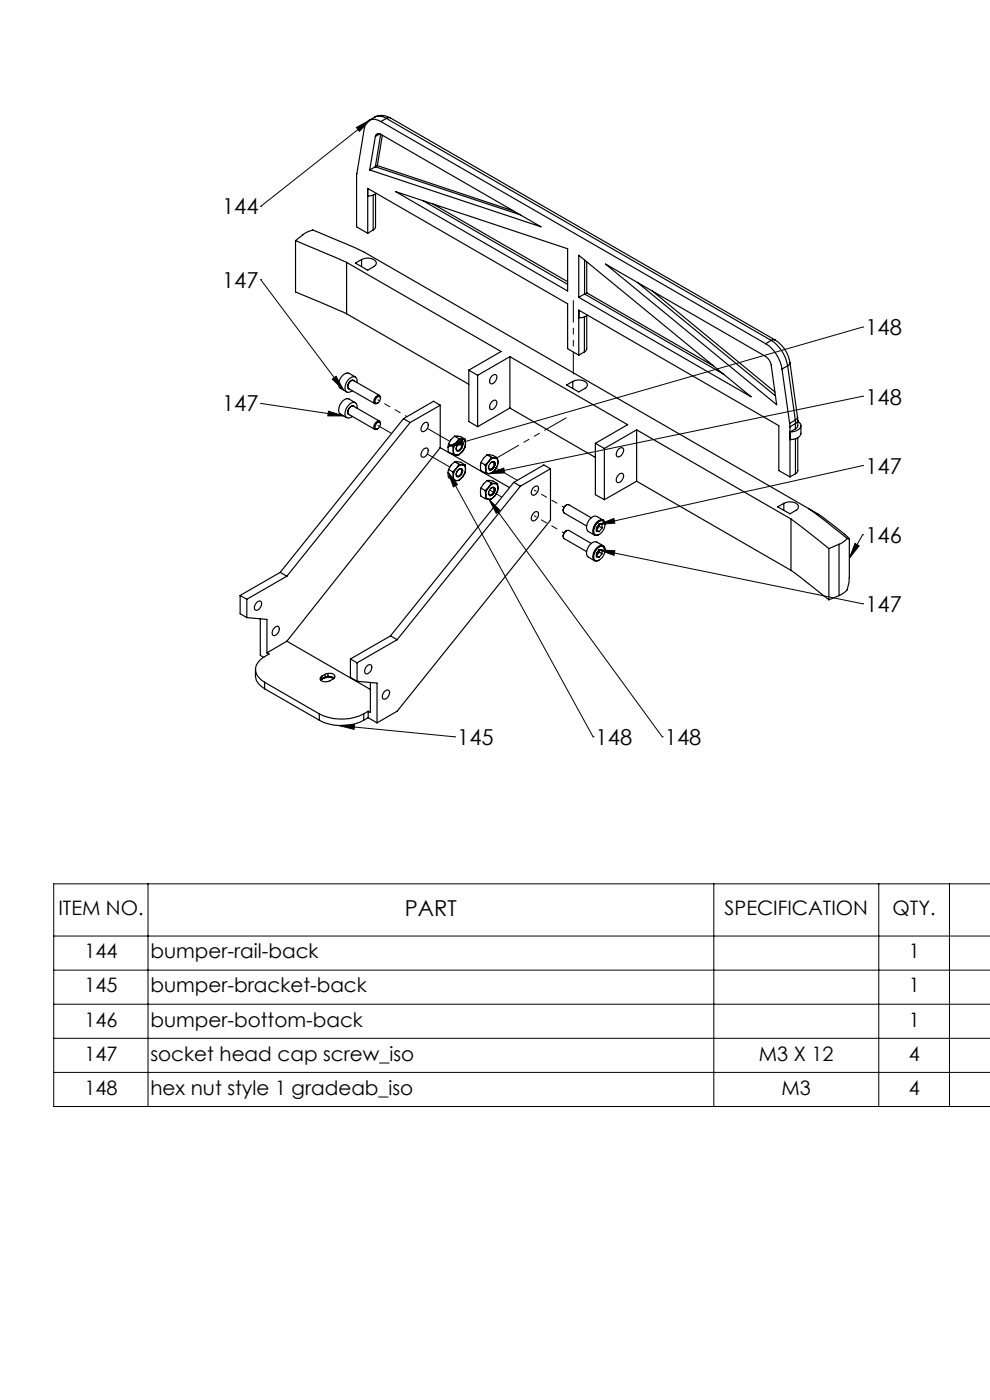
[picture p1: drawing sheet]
<svg xmlns="http://www.w3.org/2000/svg" width="210mm" height="297mm" viewBox="0 0 210 297" stroke-linecap="round" stroke-linejoin="round" font-family="sans-serif">
<g fill="none" stroke="#000" stroke-width=".21">
<path d="M75.6 27.1l2.9-1.7-2.3 2.5zM78.5 25.4l-23.2 18.4M55.3 43.8h.1M55.3 59.3h.1M55.3 59.3l17.6 23.5M183 69.4h.1M183 69.4l-88 25.3M55.3 85.6h.1M55.3 85.6l17.6 2.6M69.7 87.2l3.2 1h-3.4zM70.5 80.4l.8-.6 1.6 3zM95 94.7l3.1-1.4 .3 1z"/>
<path d="M183 98.8h.1M183 84.1h.1M183 98.8l-55.9 12.4M183 84.1l-79.3 16.4M95 100.2l30.8 56.1M95 100.2l2 2.6-.8 .5zM103.7 105.9l36.8 50.4M103.7 105.9l2.4 2.4-.8 .6zM103.7 100.5l3.2-1.2 .2 1zM127.1 116.7l3.3 .1-.2 1zM127.1 111.2l3.1-1.2 .2 1zM127.1 116.7l55.9 11.4"/>
<path d="M181.4 115.3l.8 .5-2 2.6zM183 113.4h.1M183 113.4l-2.8 5M183 128.1h.1M71.9 153.9l24.5 2.4M71.9 153.9l3.3-.2-.1 1zM96.4 156.3h.1M125.8 156.3h.1M140.5 156.3h.1M11.4 198.6h198.7M31.4 187.5v47.2M151.4 187.5v47.2"/>
<path d="M186.4 187.5v47.2M201.4 187.5v47.2M210.1 187.5h-198.7v47.2h198.7M11.4 205.8h198.7M11.4 213h198.7M11.4 220.3h198.7M11.4 227.5h198.7"/>
</g>
<path d="M75.6 27.1l2.9-1.7-2.3 2.5zM95 94.7l3.1-1.4 .3 1zM181.4 115.3l.8 .5-2 2.6zM71.9 153.9l3.3-.2-.1 1zM70.5 80.4l.8-.6 1.6 3zM69.7 87.2l3.2 1h-3.4zM127.1 116.7l3.3 .1-.2 1zM127.1 111.2l3.1-1.2 .2 1zM103.7 105.9l2.4 2.4-.8 .6zM103.7 100.5l3.2-1.2 .2 1zM95 100.2l2 2.6-.8 .5z" fill="#000"/>
<g fill="none" stroke="#000" stroke-width=".25">
<path d="M79.5 24.9a3.2 3.2 0 0 1 3.3 .1M79.5 24.9a2.17 2.17 0 0 1 2.5 .2M79.5 24.9l-1.2 .6M79.6 29l-1.2 7.1M79.6 35.4l-1.2 .7M79.6 35.4l30.8 10.2M80 35.1l-.4 .3M80 35.1l28.9 9.6M80.6 28.4l-1 .6M80.8 28.5l-1.2 6.9M80.8 25.8a2.1 2.1 0 0 0-2.2-.4 2.1 2.1 0 0 0-1.3 1.8l-1.7 9.9v11l2.4 1.4M80.8 28.5a.71 .71 0 0 0-1.2 .5"/>
<path d="M80.8 25.8l81.6 47.1M80.8 28.5l34 19.6-36.4-12M81.1 28.7l-1.1 6.4M82 25.1l-1.2 .7M82 25.1l81.6 47.1M82.8 25l-.4-.1-.4 .2M82.8 25l81.6 47.1M62.7 51l10.8 4.7M62.7 51l2-1.5 1.7-.7 10.9 4.7 94.3 54.4M62.7 51v10.9l10.8 4.7M73.5 55.7l32.8 18.9-6.9 3.9M73.5 55.7v10.9"/>
<path d="M75.4 55.8a3.7 3.7 0 0 1 3.7-.8l.7 .5v.4l-.5 .6-1.3 .8zM76.7 55.1v1.4M78 49.5v-9.5l42.4 24.4v9.6l2.4 1.3M79.2 48.8l-1.2 .7M79.2 41.4v7.4M79.7 41.2v6.9l-.2 .4-.3 .3M79.9 41a3.1 3.1 0 0 1-1.9 .6M83.9 40.6l36.5 12.2v8.9zM89.7 42.5l30.7 17.8M91.9 43.3l28.5 16.5M122.8 54.1l36.5 30.1-36.5-21.1zM124 55.1v7.3"/>
<path d="M124.5 55.5v6.6M128.4 56l34 19.6a2.72 2.72 0 0 1 1.2 1.8l1.1 8.5zM135.2 59.9l29.3 24.1M73.5 66.6l25.9 14.9M75.4 80l-1.4-.8a2.17 2.17 0 0 0-2.1 2.8l.2 .3 1.5 .8M99.4 78.5l1.9 1.1M99.4 78.5v10.9l1.9 1.1M101.3 79.6v10.9M104.3 79.8l.3-.3h.6a1.27 1.27 0 0 1-1.1 1.9 1.12 1.12 0 0 1 .2-1.6zM108.2 75.7l24.9 14.4-6.8 3.9M108.2 75.7l-6.9 3.9M108.2 75.7v10.9"/>
<path d="M122.8 75.3v-9.5l42.4 24.5v9.5l2.4 1.4M122.8 65.8v1.6a2.81 2.81 0 0 0 1.8-.5M124 74.6l-1.2 .7M124 67.2v7.4M124 62.4l-1.2 .7M124 62.4l29.5 17M124.5 62.1l-.5 .3M124.5 67v7l-.5 .6M124.5 62.1l26.8 15.5M138.3 61.7l26.1 21.4M162.4 72.9a7.9 7.9 0 0 1 3.5 5.4M163.6 72.2a7.9 7.9 0 0 1 3.5 5.4"/>
<path d="M163.6 72.2l-1.2 .7M164.4 72.1a6.8 6.8 0 0 1 3.2 4.8M164.4 72.1l-.8 .1M165.9 78.3l1.6 11.5M167.1 77.6l-1.2 .7M167.1 77.6l1.6 11.5M167.6 76.9l-.2 .4-.3 .3M167.6 76.9l1.6 11.5M75.1 80.8l-.1-.2a1.25 1.25 0 0 0-1.1 1.9h.3M75.1 86.3l-.1-.2a1.25 1.25 0 0 0-1.1 1.8l.3 .1M75.4 85.4l-1.4-.7a1.01 1.01 0 0 0-1.2 .3 2.25 2.25 0 0 0-.7 2.8l1.5 .8M75.7 81.1a.91 .91 0 0 0-.4-1.1 .91 .91 0 0 0-1.2 .3 2.25 2.25 0 0 0-.7 2.8 1.16 1.16 0 0 0 1.4-.2"/>
<path d="M75.7 86.6a.98 .98 0 0 0-.7-1.3 2.33 2.33 0 0 0-1.6 3.2 1.09 1.09 0 0 0 1.4-.2M79.9 84.3l.6-.2a.93 .93 0 0 1-.8 1.4 .82 .82 0 0 1 .2-1.2zM79.9 89.8l.6-.2a.93 .93 0 0 1-.8 1.4 .8 .8 0 0 1 .2-1.2zM80.5 83.9l-5.5-3.2a1.15 1.15 0 0 0-1 1.8l5.5 3.1M80.5 89.4l-5.5-3.2a1.15 1.15 0 0 0-1 1.7l5.5 3.2M80.7 84.5a.51 .51 0 0 0-.4-.6 1.24 1.24 0 0 0-.8 1.7l.2 .1 .4-.2M80.7 90a.51 .51 0 0 0-.4-.7 1.27 1.27 0 0 0-.8 1.8l.6-.2M85.6 88.8l1.4 .8M85.6 88.8l-26.2 32.6M87 89.6l-26.1 32.6M89.8 95.4l.6-.4 .2 .1a1.27 1.27 0 0 1-1.1 1.9 1.07 1.07 0 0 1 .3-1.6zM89.8 89.9l.6-.3h.2a1.27 1.27 0 0 1-1.1 1.9 1.08 1.08 0 0 1 .3-1.6z"/>
<path d="M93.4 95l-32.5 41M93.4 95l14.7 8.4M93.4 86l-6.4 3.6M93.4 86v9M93.4 86l-1.4-.9-6.4 3.7M95.1 94.2v1.7l.9 .5M95.1 99.6v1.7l.9 .5M95.1 94.2l.9 .4M95.1 99.6l.9 .5M96 94.6l.2 1M96 96.4l.8 .1M96.2 95.6a.82 .82 0 0 0 .6 .9"/>
<path d="M96.2 95.6l-.2 .8M96.4 92.5l-.7 .7-.6 1M96.4 92.5a3.1 3.1 0 0 1 2.2 .7M96.4 98l-.7 .6-.6 1M96.4 98a3.1 3.1 0 0 1 2.2 .6M96.4 92.5l.9 .6M96.4 98l.9 .5M96.8 93.9l-.6 1.1v.6M96.8 99.4l-.6 1v.6M96.8 93.9l-.8 .7M96.8 99.4l-.8 .7M97.2 94.3l.6-.2a.97 .97 0 0 1-.9 1.4 .83 .83 0 0 1 .3-1.2z"/>
<path d="M97.2 99.7l.6-.2a.97 .97 0 0 1-.9 1.5 .83 .83 0 0 1 .3-1.3zM97.2 94.2l.2-.2h.6a1.15 1.15 0 0 1-1.1 1.7 1 1 0 0 1 .3-1.5zM97.2 99.7l.5-.3h.3a1.15 1.15 0 0 1-1.1 1.7 .96 .96 0 0 1 .3-1.4zM97.3 93.1l-.5 .8M97.3 98.5l-.5 .9M97.3 93.1l.8 .1M97.3 98.5l.8 .1M98.1 95.8a1.8 1.8 0 0 1-1.3 .7M98.1 93.2a1.66 1.66 0 0 0-1.3 .7M98.1 93.2a.82 .82 0 0 1 .6 .9M98.1 93.2h.5M98.1 95.8l-.8 .7h-.5"/>
<path d="M98.1 98.6a1.59 1.59 0 0 0-1.3 .8M98.1 98.6a.83 .83 0 0 1 .6 1M98.1 98.6h.5M98.6 93.2l.1 .9M98.6 98.6l.1 1M98.7 94.1l-.2 1-.4 .7M98.7 94.1l-.1 .8-.5 .9M98.7 99.6l-.2 1-.4 .6M98.7 99.6l-.1 .7-.5 .9M102 98.1v1.7l.9 .6M102 98.1l.9 .5M102.9 98.6l.1 1"/>
<path d="M103 99.6a.71 .71 0 0 0 .7 .9M103 99.6l-.1 .8M103.3 96.5l-.7 .7-.6 .9M103.3 96.5a3.2 3.2 0 0 1 2.2 .6M103.3 96.5l.9 .5M103.7 97.9l-.8 .7M103.7 97.9a2.38 2.38 0 0 0-.7 1.7M104.1 98.2l.2-.2 .5-.1a1.18 1.18 0 0 1-1 1.8 1 1 0 0 1 .3-1.5zM104.1 98.2a.41 .41 0 0 1 .7 0v.5a.7 .7 0 0 1-.4 .7 .7 .7 0 0 1-.7-.1l-.1-.4M104.2 97l.8 .2M104.2 97l-.5 .9M104.3 85.2l.6-.3h.3a1.27 1.27 0 0 1-1.1 2 1.17 1.17 0 0 1 .2-1.7z"/>
<path d="M104.8 97.9a1.15 1.15 0 0 1-1 1.8M105 97.2a1.66 1.66 0 0 0-1.3 .7M105 97.2a.76 .76 0 0 1 .6 .9M105 99.7a1.8 1.8 0 0 1-1.3 .8M105 99.7l-.8 .8h-.5M105.5 97.1l.1 1M105.5 97.1l-.5 .1M105.6 98.1l-.2 .8-.4 .8M105.6 98.1a2.25 2.25 0 0 1-.6 1.6M108.2 86.6l18.1 10.4M108.2 86.6l-6.9 3.9M116.8 99.4l-6.4 3.7"/>
<path d="M116.8 99.4v10.9l-32.6 40.6-4.2 2.4M116.8 99.4l-1.4-.8-6.4 3.7M120.2 81.7a3.7 3.7 0 0 1 3.6-.9l.5 .3 .3 .7-.5 .6-1.3 .7zM121.5 80.9v1.5M126.3 94l1.9 1.1M126.3 94v10.9l1.9 1.1M128.2 95.1v10.9M131.2 95.3a.63 .63 0 0 1 1-.1 1.39 1.39 0 0 1-1.2 1.7 1.07 1.07 0 0 1 .2-1.6zM135 91.2l32.8 18.9M135 91.2l-6.8 3.9M135 91.2v10.9M167.5 89.8l.1 .8"/>
<path d="M167.6 90.6v10.6M168.7 89.1v.7M168.7 89.1l-1.2 .7M168.7 89.8l-1.1 .8M168.7 89.8v1.2M168.7 93.1v7.4M169.2 88.4v.8M169.2 88.4l-.1 .4-.4 .3M169.2 89.4a1.06 1.06 0 0 1 .7 1.1 1.06 1.06 0 0 1-1 .9l-1.3 .2 1.1-.6M169.2 89.2v1.3l-.5 .5M169.2 92.9v6.9l-.5 .7M169.2 89.2l-.1 .4-.4 .2"/>
<path d="M169.9 90.3v1.6a1.98 1.98 0 0 1-2.3 1.4M96 100.1l.2 .9M96 101.8l.8 .1M96.2 101a.82 .82 0 0 0 .6 .9M96.2 101l-.2 .8M98.1 101.2a1.8 1.8 0 0 1-1.3 .7M98.1 101.2l-.8 .7h-.5M102 103.5v1.8l.9 .5M102 103.5l.9 .6M102.9 104.1l.1 .9M102.9 105.8l.8 .1M102.9 100.4l.8 .1"/>
<path d="M103 105a.77 .77 0 0 0 .7 .9M103 105l-.1 .8M103.3 101.9l-.8 .8-.5 .8M103.3 101.9a2.61 2.61 0 0 1 2.2 .7M103.3 101.9l.9 .5M103.7 103.3l-.8 .8M103.7 103.3a2.38 2.38 0 0 0-.7 1.7M104.1 103.6l.5-.3 .2 .1a1.16 1.16 0 0 1-1 1.7 1 1 0 0 1 .3-1.5zM104.1 103.6a.41 .41 0 0 1 .7 0v.5a.7 .7 0 0 1-.4 .7 .7 .7 0 0 1-.7 0l-.1-.5M104.2 102.4l.8 .2M104.2 102.4l-.5 .9M104.8 103.4a1.16 1.16 0 0 1-1 1.7"/>
<path d="M105 102.6a1.66 1.66 0 0 0-1.3 .7M105 102.6a.82 .82 0 0 1 .6 .9M105 105.2a1.71 1.71 0 0 1-1.3 .7M105 105.2l-.8 .7h-.5M105 102.6h.5M105.5 102.6l.1 .9M105.6 103.5l-.2 .8-.4 .9M105.6 103.5a2.13 2.13 0 0 1-.6 1.7M109 102.3l1.4 .8M109 102.3l-26.2 32.6M110.4 103.1l-26.2 32.6M113.2 103.4l.3-.2 .5-.1a1.27 1.27 0 0 1-1.1 1.9 1.04 1.04 0 0 1 .3-1.6z"/>
<path d="M113.2 108.9l.3-.3h.5a1.27 1.27 0 0 1-1.1 1.9 1.08 1.08 0 0 1 .3-1.6zM120.2 112.6l-.6 .5-.1 .7M120.2 107.1l-.6 .5-.1 .8M125.4 115.3l-4.7-2.8a1.15 1.15 0 0 0-1 1.8l4.7 2.7M125.4 109.9l-4.7-2.8a1.15 1.15 0 0 0-1 1.7l4.7 2.8M126.5 116.5a1.03 1.03 0 0 1 1.8-.2 2.32 2.32 0 0 1-1.8 2.7 .95 .95 0 0 1-.6-1.4zM126.5 111.1a1.05 1.05 0 0 1 1.8-.3 2.37 2.37 0 0 1-1.8 2.8 .98 .98 0 0 1-.6-1.5zM126.5 112.4l.6 .4M126.8 117.5l-.3 .3M126.8 112l-.3 .3M126.8 117.5l-.3 .4 .6 .3M126.8 112l-.3 .4"/>
<path d="M127.1 118.8l-.6 .2h-.4M127.1 113.4l-.6 .2-.4-.1M127.1 116.7l-.3 .8M127.1 111.3l-.3 .7M127.1 116.6l-.6 .8v.7l.6 .1M127.1 111.2l-.6 .7v.8l.6 .1M127.1 111.2h.6v.8M127.1 116.6l.6 .1v.8M127.1 111.2v.5M127.1 116.6v.5M127.1 117.1l.6 .4M127.1 117.1l-.3 .4"/>
<path d="M127.1 111.7l.6 .3M127.1 111.7l-.3 .3M127.7 117.5l-.6 .7M127.7 112l-.6 .8M128 115.8l.3 .4v.5M128 115.8l-1.4-.8a1.79 1.79 0 0 0-2 1.5 1.36 1.36 0 0 0 .2 1.7l1.3 .8M128 110.3l.3 .4v.5M128 110.3l-1.4-.7a1.79 1.79 0 0 0-2 1.5 1.36 1.36 0 0 0 .2 1.6l1.3 .8M128 115.8a1.79 1.79 0 0 0-2.1 1.5 1.36 1.36 0 0 0 .2 1.7M128 110.3a1.79 1.79 0 0 0-2.1 1.6 1.36 1.36 0 0 0 .2 1.6M128.2 116.7a.62 .62 0 0 0-.8-.8 2.33 2.33 0 0 0-1.4 2.5M128.2 111.2a.62 .62 0 0 0-.8-.7 2.33 2.33 0 0 0-1.4 2.4"/>
<path d="M131.2 100.7l.3-.2 .5-.1a1.27 1.27 0 0 1-1 1.9 1.04 1.04 0 0 1 .2-1.6zM135 102.1l32.8 18.9M135 102.1l-6.8 3.9M165 107.5a3.8 3.8 0 0 1 3.6-.9l.7 .6-.1 .8-1.6 1zM166.3 106.8v1.5M167.8 110.1l8 6.3M167.8 110.1v10.9M168.7 100.5l-1.1 .7M171.6 107.9l8.1 6.3M171.6 107.9a44.7 44.7 0 0 1 8.5 6.3l.1 .1-.5-.1M175.8 116.4v10.8M178 115.5l-2.2 .9"/>
<path d="M178 115.5v10.9M179.7 114.2l-.9 .9-.8 .4M180.2 114.3l-.1 9.2-.4 1.6-.7 .7-1 .6M50.9 126.3v3.9l1.5 .8M50.9 126.3l1.5 .8M52.4 131l4.2 .4v7.1M52.4 127.1v3.9M54.4 127.8l.3-.2 .6-.1a1.27 1.27 0 0 1-1.1 1.9 1.04 1.04 0 0 1 .2-1.6zM55.2 131.3v7.7l.7 .4M56.6 138.5l.5 .2a4.7 4.7 0 0 0-2.9 3 2.97 2.97 0 0 0 1.9 3M58.2 133.2l.6-.3h.3a1.27 1.27 0 0 1-1.2 1.9 1.09 1.09 0 0 1 .3-1.6zM59.4 121.4l1.5 .8"/>
<path d="M59.4 121.4l-8.5 4.9M60.9 136l17.7 10.3M60.9 122.2l-8.5 4.9M60.9 136l-4.3 2.5M74.3 139.8l1.4 .8M74.3 139.8v3.9l1.4 .8M82.8 134.9l1.4 .8M82.8 134.9l-8.5 4.9M84.2 135.7l-8.5 4.9M167.8 121l8 6.2M178 126.4l-2.2 .8M54.2 142a3.5 3.5 0 0 0 1.9 4.1"/>
<path d="M56.1 144.7l11.6 6.7M56.1 144.7v1.4M56.1 146.1l11.6 6.7M67.7 151.4a10.5 10.5 0 0 0 9.5 0M67.7 152.8a10.3 10.3 0 0 0 9.5 0M67.7 151.4v1.4M68 143.8v.4M68.3 143.4l-.3 .4M68.3 144.1l-.3 .2M68.3 143.4v.7M68.3 144v.1M69 143l-.7 .4"/>
<path d="M69 143.7l-.7 .3M69 143v.7M69 143.7l-.7 .4M69.6 142.9a.92 .92 0 0 1 .9 0 .92 .92 0 0 1 .5 .8l-.3 .3-1.1 .6a1.34 1.34 0 0 1-1.7-.6l.1-.2M69.6 142.9l-.6 .1M69.6 143.5h.7l.6 .3M69.6 143.5l-.6 .2M69.6 142.9v.6M70.9 143.9l-.1-.1a3.5 3.5 0 0 0-2.5 .2M75.7 144.5l4.3 .4v8.4M75.7 140.6v3.9M77.2 151.4v1.4"/>
<path d="M77.8 141.3l.3-.2 .6-.1a1.27 1.27 0 0 1-1.2 1.9 1.13 1.13 0 0 1 .3-1.6zM78.1 152.3l1.9 1M78.1 150.9v1.4M78.1 150.9l-.9 .5M78.1 152.3l-.9 .5M78.6 144.8v6.4l-.5-.3M81.6 146.7l.6-.3h.2a1.27 1.27 0 0 1-1.1 1.9 1.15 1.15 0 0 1 .3-1.6z"/>
</g>
<path d="M121.6 79.3v-15.6" fill="none" stroke="#000" stroke-width=".21" stroke-dasharray="6.3 1.3 1.3 1.3 1.3 1.3" stroke-dashoffset="1.7"/>
<path d="M105.5 97.1l14.6-8.4" fill="none" stroke="#000" stroke-width=".21" stroke-dasharray="6.3 1.3 1.3 1.3 1.3 1.3" stroke-dashoffset="1.1"/>
<path d="M86.3 88.4l-6.2-3.6" fill="none" stroke="#000" stroke-width=".21" stroke-dasharray="6.3 1.3 1.3 1.3 1.3 1.3" stroke-dashoffset="6"/>
<path d="M83.1 92l-3-1.7M90.7 96.3l4.7 2.8M90.7 90.9l4.7 2.8M106.5 105.4l-2.7-1.5" fill="none" stroke="#000" stroke-width=".21" stroke-dasharray="6.3 1.3 1.3 1.3 1.3 1.3"/>
<path d="M109.7 101.9l-5.9-3.4" fill="none" stroke="#000" stroke-width=".21" stroke-dasharray="6.3 1.3 1.3 1.3 1.3 1.3" stroke-dashoffset="3.4"/>
<path d="M113.3 109.4l6.4 3.7M113.3 104l6.4 3.6" fill="none" stroke="#000" stroke-width=".21" stroke-dasharray="6.3 1.3 1.3 1.3 1.3 1.3" stroke-dashoffset="5.9"/>
<g font-size="4.7">
<text x="47.1" y="45.5">144</text>
<text x="47.1" y="61.1">147</text>
<text x="183.6" y="71.1">148</text>
<text x="47.1" y="87.2">147</text>
<text x="183.6" y="85.8">148</text>
<text x="183.6" y="100.5">147</text>
<text x="183.6" y="115.2">146</text>
<text x="183.6" y="129.9">147</text>
<text x="97" y="158">145</text>
<text x="126.3" y="158">148</text>
<text x="141" y="158">148</text>
<text x="85.9" y="194.3">PART</text>
</g>
<g font-size="4.2">
<text x="12.4" y="194.1">ITEM NO.</text>
<text x="153.7" y="194.1">SPECIFICATION</text>
<text x="189.3" y="194.1">QTY.</text>
<text x="17.9" y="203.3">144</text>
<text x="31.9" y="203.3">bumper-rail-back</text>
<text x="192.7" y="203.3">1</text>
<text x="17.9" y="210.5">145</text>
<text x="31.9" y="210.5">bumper-bracket-back</text>
<text x="192.7" y="210.5">1</text>
<text x="17.9" y="217.8">146</text>
<text x="31.9" y="217.8">bumper-bottom-back</text>
<text x="192.7" y="217.8">1</text>
<text x="17.9" y="225">147</text>
<text x="31.9" y="225">socket head cap screw_iso</text>
<text x="161" y="225">M3 X 12</text>
<text x="192.7" y="225">4</text>
<text x="17.9" y="232.2">148</text>
<text x="31.9" y="232.2">hex nut style 1 gradeab_iso</text>
<text x="165.8" y="232.2">M3</text>
<text x="192.7" y="232.2">4</text>
</g>
</svg>
